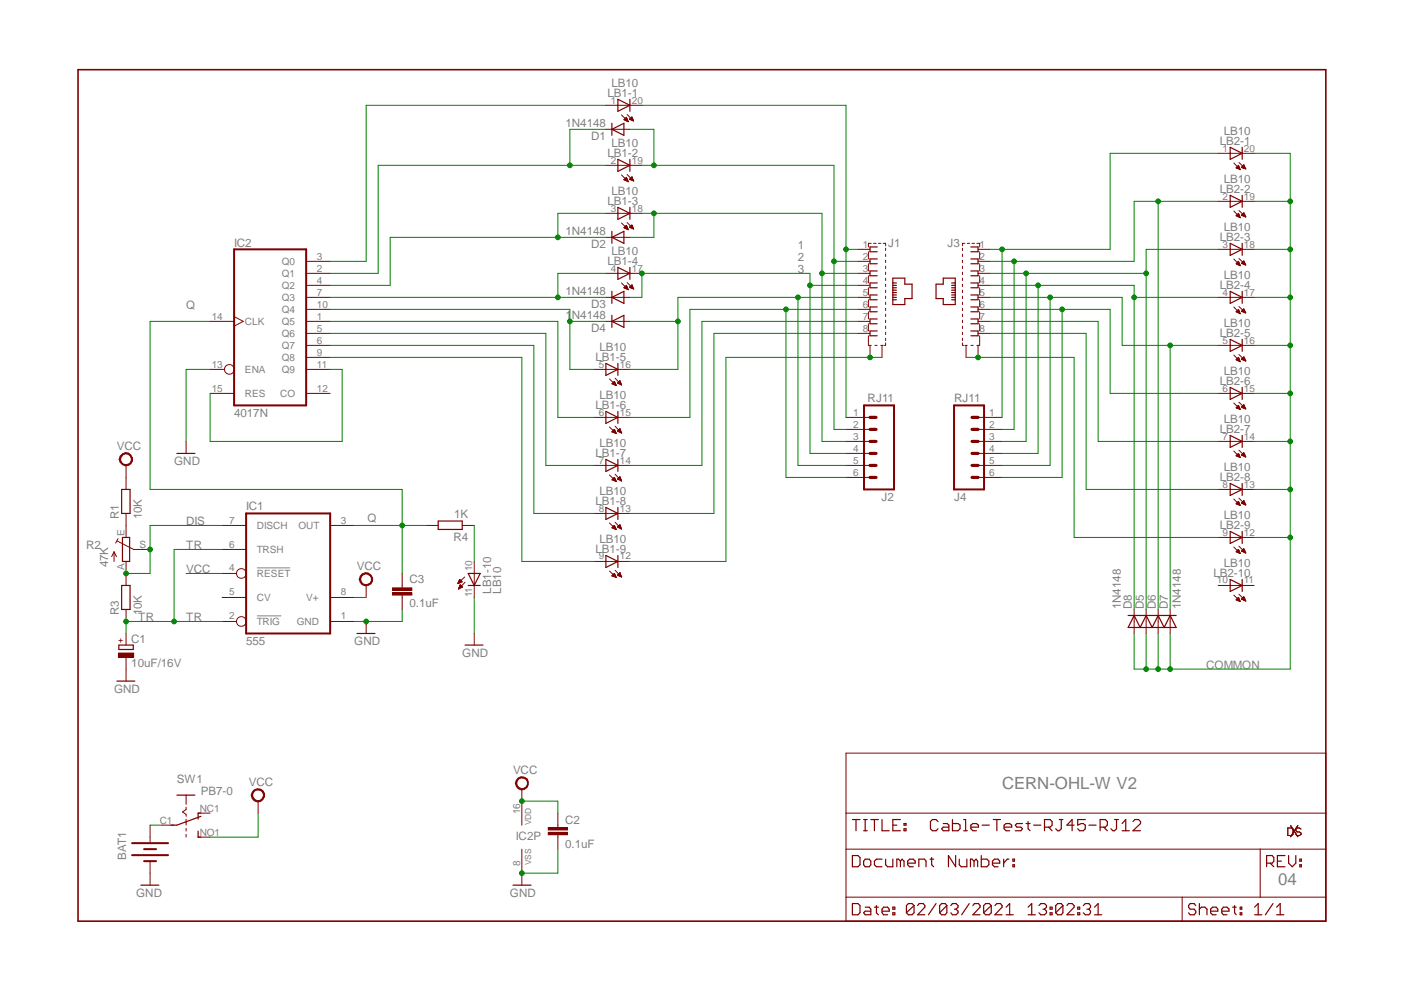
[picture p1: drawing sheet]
<svg xmlns="http://www.w3.org/2000/svg" width="297mm" height="210mm" viewBox="0 0 297 210" stroke-linecap="round" stroke-linejoin="round" font-family="sans-serif">
<path d="M54.4 120.2h6.9M54.4 130.3h5" fill="none" stroke="#808080" stroke-width=".21"/>
<g fill="none" stroke="#800000" stroke-width=".25">
<path d="M130.7 21l2.6 1.3-2.6 1.3zM130.7 33.7l2.6 1.3-2.6 1.3zM133.3 21v2.6M133.3 33.7v2.6M260.3 31.2l2.5 1.2-2.5 1.3zM262.8 31.2v2.5M130.7 43.9l2.6 1.2-2.6 1.3zM130.7 56.6l2.6 1.2-2.6 1.3zM133.3 43.9v2.5M133.3 56.6v2.5M185.6 52.3h-1.5v1h1.5M185.6 54.8h-1.5v1h1.5"/>
<path d="M185.6 57.3h-1.5v1h1.5M185.6 59.9h-1.5v1h1.5M188.9 59.9h.8M188.9 58.9h2.5v1.2h1.6v3.1h-1.6v1.2h-2.5zM201.3 59.9h.8M205.4 52.3h1.5v1h-1.5M205.4 54.8h1.5v1h-1.5M205.4 57.3h1.5v1h-1.5M205.4 59.9h1.5v1h-1.5M260.3 41.3l2.5 1.3-2.5 1.3zM260.3 51.5l2.5 1.3-2.5 1.2zM262.8 41.3v2.6"/>
<path d="M262.8 51.5v2.5M128.2 76.9l2.5 1.3-2.5 1.2zM130.7 76.9v2.5M185.6 62.4h-1.5v1h1.5M185.6 65h-1.5v1h1.5M185.6 67.5h-1.5v1h1.5M185.6 70h-1.5v1h1.5M188.9 60.9h.8M188.9 62.4h.8M188.9 63.4h.8M188.9 60.4h.8M188.9 61.4h.8"/>
<path d="M188.9 61.9h.8M188.9 62.9h.8M198 60.1h1.6v-1.2h2.5v5.5h-2.5v-1.2h-1.6zM201.3 60.9h.8M201.3 62.4h.8M201.3 63.4h.8M201.3 60.4h.8M201.3 61.4h.8M201.3 61.9h.8M201.3 62.9h.8M205.4 62.4h1.5v1h-1.5M205.4 65h1.5v1h-1.5"/>
<path d="M205.4 67.5h1.5v1h-1.5M205.4 70h1.5v1h-1.5M260.3 61.7l2.5 1.2-2.5 1.3zM260.3 71.8l2.5 1.3-2.5 1.3zM262.8 61.7v2.5M262.8 71.8v2.6M37.4 95.9h3.8M128.2 87.1l2.5 1.2-2.5 1.3zM128.2 97.2l2.5 1.3-2.5 1.3zM130.7 87.1v2.5M130.7 97.2v2.6M260.3 82l2.5 1.2-2.5 1.3z"/>
<path d="M260.3 92.1l2.5 1.3-2.5 1.3zM262.8 82v2.5M262.8 92.1v2.6M128.2 107.4l2.5 1.2-2.5 1.3zM128.2 117.5l2.5 1.3-2.5 1.3zM130.7 107.4v2.5M130.7 117.5v2.6M260.3 102.3l2.5 1.3-2.5 1.2zM260.3 112.5l2.5 1.2-2.5 1.3zM262.8 102.3v2.5M262.8 112.5v2.5M98.4 136.5h3.8"/>
<path d="M99.1 121.3h2.5l-1.3 2.6zM99.1 123.9h2.5M243.8 130.2h2.5M245 130.2l1.3 2.6h-2.5zM260.3 122.6l2.5 1.3-2.5 1.3zM262.8 122.6v2.6M180.3 173.4h1.6M181.1 173.4v2.4M182.7 173.4h.8M182.7 175.8h.8M183 173.4v2.4M184.2 173.4h1.6"/>
<path d="M185 173.4v2.4M186.6 173.4v2.4h1.5M188.9 174.6h.8M190.5 173.4h-1.6v2.4h1.6M191.3 175.4h.4v.4h-.4zM191.3 174.3h.4v.3h-.4zM198.5 173.8l-.5-.4h-.7l-.5 .4v1.6l.5 .4h.7l.5-.4M199.6 174.3h.8l.3 .3v1.2h-1.1l-.4-.4 .4-.4h1.1M201.5 173.4v2.4h1.2l.4-.4v-.8l-.4-.3h-1.2M203.9 173.4h.4v2.4M203.9 175.8h.7M205.4 175h1.6v-.4l-.4-.3h-.8l-.4 .3v.8l.4 .4h.8"/>
<path d="M207.8 174.6h1.5M210.1 173.4h1.6M210.9 173.4v2.4M212.4 175h1.6v-.4l-.4-.3h-.7l-.5 .3v.8l.5 .4h.7M216.3 174.3h-1.2l-.3 .3 .3 .4h.9l.3 .4-.3 .4h-1.2M217.1 174.3h.8M217.5 173.8v1.6l.4 .4M218.7 174.6h1.5M221 175h1.2l.4-.4v-.8l-.4-.4h-1.2v2.4M221.8 175l.8 .8M224.1 173.4h.8M224.5 173.4v2l-.4 .4h-.3l-.4-.4"/>
<path d="M227.2 174.6h-1.5l1.1-1.2v2.4M229.6 173.4h-1.6v1.2l.8-.3h.4l.4 .3v.8l-.4 .4h-.8l-.4-.4M230.4 174.6h1.5M232.7 175h1.1l.5-.4v-.8l-.5-.4h-1.1v2.4M233.5 175l.8 .8M235.8 173.4h.8M236.2 173.4v2l-.4 .4h-.3l-.5-.4M237.4 175.8h1.5M237.4 174.3l.8-.9v2.4M239.7 173.8l.4-.4h.8l.4 .4v.5l-1.6 1.5h1.6M108.5 187.3h3.9M180.3 181h1.2l.4 .5v1.5l-.4 .4h-1.2z"/>
<path d="M180.3 191.2h1.2l.4 .4v1.5l-.4 .5h-1.2zM183 192h.9l.3 .4v1.2h-1.2l-.3-.5 .3-.3h1.2M183 181.8h.9l.3 .4v.8l-.3 .4h-.9l-.3-.4v-.8zM185 192h.8M185.4 191.6v1.5l.4 .5M186.6 192.8h1.5v-.4l-.3-.4h-.9l-.3 .4v.7l.3 .5h.9M186.6 181.8h-1.2l-.4 .4v.8l.4 .4h1.2M187.4 181.8v1.2l.4 .4h1.1v-1.6M188.9 192h.4v.4h-.4zM188.9 193.1h.4v.5h-.4zM190.5 182.2l-.4-.4h-.4v1.6M190.5 182.2l.3-.4 .5 .4v1.2"/>
<path d="M190.5 182.2v1.2M192 182.6h1.6v-.4l-.4-.4h-.8l-.4 .4v.8l.4 .4h.8M193.4 191.6v1.5l-.4 .5h-.8l-.4-.5M193.4 191.6l-.4-.4h-.8l-.4 .4v1.5M193.4 191.6l-1.6 1.5M194.1 191.6l.4-.4h.8l.4 .4v.4l-1.6 1.6h1.6M194.4 183.4v-1.6h1.2l.3 .4v1.2M196.8 181.8h.7M197.1 181.5v1.5l.4 .4M198 191.2l-1.6 2.4M200.3 191.6v1.5l-.3 .5h-.8l-.4-.5M200.3 191.6l-.3-.4h-.8l-.4 .4v1.5"/>
<path d="M200.3 191.6l-1.5 1.5M201.2 191.6l.3-.4h.8l.4 .4v.4l-.4 .4M201.9 192.4h.4M202.2 181v2.4l-1.5-2.4v2.4M202.3 192.4l.4 .4v.3l-.4 .5h-.8l-.3-.5M202.9 181.8v1.2l.5 .4h1.2v-1.6M205.1 191.2l-1.6 2.4M205.8 191.6l.4-.4h.8l.3 .4v.4l-1.5 1.6h1.5M206.1 182.2l-.4-.4h-.4v1.6M206.1 182.2v1.2M206.1 182.2l.4-.4 .3 .4v1.2M207.6 181v2.4h1.2l.4-.4v-.8l-.4-.4h-1.2"/>
<path d="M209.7 191.6v1.5l-.4 .5h-.8l-.4-.5M209.7 191.6l-.4-.4h-.8l-.4 .4v1.5M209.7 191.6l-1.6 1.5M210 182.6h1.5v-.4l-.3-.4h-.8l-.4 .4v.8l.4 .4h.8M210.5 191.6l.4-.4h.8l.3 .4v.4l-1.5 1.6h1.5M212.3 181.8v1.6M212.9 193.6h1.5M212.9 192l.7-.8v2.4M213.4 181.8h-.3l-.8 .8M214.3 183h.3v.4h-.3zM214.3 181.8h.3v.4h-.3zM217.5 193.6h1.5"/>
<path d="M217.5 192l.8-.8v2.4M219.8 191.6l.4-.4h.8l.4 .4v.4l-.4 .4M220.6 192.4h.4M221 192.4l.4 .4v.3l-.4 .5h-.8l-.4-.5M222.2 193.1h.4v.5h-.4zM222.2 192h.4v.4h-.4zM224.9 191.6v1.5l-.4 .5h-.7l-.4-.5M224.9 191.6l-.4-.4h-.7l-.4 .4v1.5M224.9 191.6l-1.5 1.5M225.7 191.6l.4-.4h.7l.4 .4v.4l-1.5 1.6h1.5M228 193.1h.4v.5h-.4zM228 192h.4v.4h-.4z"/>
<path d="M229.2 191.6l.4-.4h.8l.3 .4v.4l-.3 .4M230 192.4h.4M230.4 192.4l.3 .4v.3l-.3 .5h-.8l-.4-.5M231.6 193.6h1.5M231.6 192l.7-.8v2.4M253 191.6l-.4-.4h-.8l-.3 .4v.4l.3 .4h.8l.4 .4v.3l-.4 .5h-.8l-.3-.5M253.7 192.4l.5-.4h.7l.5 .4v1.2M253.7 191.2v2.4M256.1 192.8h1.5v-.4l-.3-.4h-.8l-.4 .4v.7l.4 .5h.8M258.5 192.8h1.5v-.4l-.4-.4h-.8l-.3 .4v.7l.3 .5h.8M260.8 192h.7M261.2 191.6v1.5l.3 .5"/>
<path d="M262.4 193.1h.3v.5h-.3zM262.4 192h.3v.4h-.3zM265.4 193.6h1.6M265.4 192l.8-.8v2.4M268 182.6h1.2l.3-.4v-.7l-.3-.5h-1.2v2.4M268.7 182.6l.8 .8M269.3 191.2l-1.6 2.4M270.1 193.6h1.5M270.1 192l.7-.8v2.4M270.3 182.2h.8M271.9 181h-1.6v2.4h1.6M272.6 181v1.6l.8 .8 .8-.8v-1.6"/>
<path d="M275 183h.3v.4h-.3zM275 181.8h.3v.4h-.3z"/>
</g>
<g fill="none" stroke="#800000" stroke-width=".21">
<path d="M128.2 22.3h7.6M128.2 35h7.6M131.5 24.3l1.4 1.5M131.5 37l1.4 1.5M132 25.3l.5-.5 .4 1zM132 38l.9 .5M132 38l.5-.5 .4 1M132 38h.8M132.1 25.3h.7M132.1 37.9h.7M132.2 25.4h.6M132.2 25.2h.5"/>
<path d="M132.2 38.1h.6M132.2 25.1h.5M132.2 37.9h.5M132.3 25.5h.5M132.3 37.8h.3M132.4 25h.2M132.4 38.2h.4M132.4 37.7h.2M132.5 25.6h.3M132.5 24.9h.1M132.5 37.6h.1M132.6 38.3h.2"/>
<path d="M132.7 24.2l1.3 1.4M132.7 25.7h.1M132.7 36.9l1.3 1.4M132.8 38.4h.1M132.8 25.8h.1M133.2 25.2h.7M133.2 25.2l.5-.5 .3 .9zM133.2 37.9h.7M133.2 37.9l.8 .4M133.3 25.2h.6M133.3 25.1h.6M133.3 37.9h.6"/>
<path d="M133.3 37.8h.5M133.4 25.3h.5M133.4 25h.4M133.4 38h.5M133.4 37.7h.4M133.5 24.9h.3M133.5 37.6h.3M133.6 25.4h.3M133.6 24.8h.1M133.6 38.1h.3M133.6 37.5h.1M133.7 37.4l-.5 .5"/>
<path d="M133.7 37.4l.3 .9M133.7 37.4h.1M133.8 25.5h.2M133.9 38.2h.1M133.9 25.6h.1M134 38.3h.1M257.7 32.4h7.6M261 34.5l1.4 1.4M261.5 35.5l.9 .4M261.5 35.5l.5-.5 .4 .9M261.5 35.6h.7M261.5 35.5h.7"/>
<path d="M261.6 35.4h.5M261.7 35.7h.6M261.7 35.3h.4M261.8 35.2h.3M261.9 35.2h.1M262 35.1h.1M262.1 34.4l1.5 1.3M262.1 35.7h.2M262.3 35.8h.1M262.6 35.4h.8M262.6 35.4l1 .3M262.7 35.3h.6"/>
<path d="M262.8 35.5h.6M262.8 35.2h.5M262.9 35.2h.3M263 35.6h.4M263 35.1h.2M263.1 35h.1M263.1 34.9h.1M263.1 35.7h.4M263.1 34.9l-.5 .5M263.1 34.9l.5 .8M64.8 55.3h5M64.8 57.8h5"/>
<path d="M128.2 57.8h7.6M128.2 45.1h7.6M131.5 47.2l1.4 1.4M131.5 59.9l1.4 1.4M132 48.2l.5-.5 .4 .9zM132.1 48.2h.7M132.2 48.3h.6M132.2 48.1h.5M132.2 48h.5M132.2 47.9h.5M132.3 48.4h.5M132.3 47.9h.3"/>
<path d="M132.4 47.8h.2M132.5 48.4h.3M132.7 47.1l1.3 1.3M132.7 48.5h.2M132.7 59.8l1.3 1.3M133.2 48h.7M133.2 48.1l.5-.5 .3 .8zM133.3 48.1h.6M133.3 47.9h.6M133.3 47.9h.5M133.4 48.2h.5M133.4 47.8h.4"/>
<path d="M133.6 48.3h.3M133.6 47.7h.1M133.8 48.4h.2M133.9 48.4h.1M181.5 52.8h2.6M181.5 55.3h2.6M181.5 57.8h2.6M183.7 53.3v1.5M183.7 55.8v1.5M183.7 58.3v1.6M184.3 51.5h-.6v.8M184.8 51.5h.5"/>
<path d="M185.8 51.5h.6M186.9 51.5h.5v.5M187.4 52.5v.5M187.4 53.8v.5M187.4 55v.6M187.4 56.3v.5M187.4 57.6v.5M187.4 58.9v.5M203.6 52.5v.5M203.6 53.8v.5M203.6 55v.6M203.6 56.3v.5"/>
<path d="M203.6 57.6v.5M203.6 58.9v.5M204.1 51.5h-.5v.5M204.6 51.5h.5M205.7 51.5h.5M206.7 51.5h.6v.8M206.9 52.8h2.6M206.9 55.3h2.6M206.9 57.8h2.6M207.3 53.3v1.5M207.3 55.8v1.5M207.3 58.3v1.6"/>
<path d="M257.7 52.8h7.6M257.7 42.6h7.6M261 44.6l1.4 1.5M261 54.8l1.4 1.4M261.5 45.6l.9 .5M261.5 45.6l.5-.5 .4 1M261.5 45.6h.7M261.5 55.8l.9 .4M261.5 55.8h.7M261.6 45.5h.5M261.6 55.9h.6M261.6 55.7h.6"/>
<path d="M261.7 45.7h.6M261.7 55.6h.4M261.8 45.4h.3M261.8 56h.5M261.8 55.6h.3M261.8 55.5h.2M261.9 45.8h.4M261.9 45.3h.1M261.9 55.4h.1M262 55.3h.1M262 45.2h.1M262 56.1h.4"/>
<path d="M262 45.9h.3M262 55.3l-.5 .5M262 55.3l.4 .9M262.1 44.5l1.5 1.4M262.1 54.7l1.5 1.4M262.2 46h.2M262.3 56.1h.1M262.6 45.5h.8M262.6 55.7l.5-.5 .5 .9zM262.7 45.6h.7M262.7 55.7h.7M262.7 55.6h.6"/>
<path d="M262.8 45.4h.5M262.8 55.6h.5M262.8 55.5h.5M262.9 45.3h.3M262.9 55.8h.5M262.9 55.4h.3M263 55.3h.2M263 45.6h.4M263 45.2h.2M263.1 45.1h.1M263.1 55.9h.4M263.1 45.7h.4"/>
<path d="M263.1 45.1l-.5 .5 1 .3M263.1 45.1l.5 .8M263.2 56h.3M263.3 45.8h.2M263.4 56.1h.1M263.5 45.9h.1M44.4 68h5.1M44.4 78.2h3.1M49.5 67l2 1-2 1M64.8 73.1h5M64.8 60.4h5M64.8 62.9h5"/>
<path d="M64.8 65.5h5M64.8 68h5M64.8 70.5h5M64.8 75.6h5M64.8 78.2h5M125.6 78.2h7.7M132 60.9l.9 .4M132 60.9l.5-.5 .4 .9M132 60.9h.8M132.1 60.8h.7M132.2 61h.6M132.2 60.7h.5"/>
<path d="M132.2 60.6h.5M132.4 61.1h.4M132.4 60.6h.2M132.5 60.5h.1M132.6 61.1h.2M132.8 61.2h.1M133.2 60.7h.7M133.3 60.8h.6M133.3 60.6h.6M133.4 60.9h.5M133.4 60.6h.4M133.5 60.5h.3"/>
<path d="M133.6 60.4h.1M133.6 61h.3M133.7 60.3l-.5 .5 .8 .3M133.7 60.3l.3 .8M133.7 60.3h.1M133.9 61.1h.1M134 61.1h.1M181.5 60.4h2.6M181.5 62.9h2.6M181.5 65.5h2.6M181.5 68h2.6M181.5 70.5h2.6"/>
<path d="M183.7 71v2.1h.6M183.7 60.9v1.5M183.7 63.4v1.6M183.7 66v1.5M183.7 68.5v1.5M184.1 73.1v2.5M185.1 73.1h.5M186.4 73.1h.5M186.6 73.1v2.5M187.4 72.6v.5h-.3M187.4 60.1v.5M187.4 61.4v.5"/>
<path d="M187.4 62.7v.5M187.4 63.9v.5M187.4 65.2v.5M187.4 66.5v.5M187.4 67.7v.6M187.4 69v.5M187.4 70.3v.5M187.4 71.6v.5M203.6 72.6v.5h.3M203.6 60.1v.5M203.6 61.4v.5M203.6 62.7v.5"/>
<path d="M203.6 63.9v.5M203.6 65.2v.5M203.6 66.5v.5M203.6 67.7v.6M203.6 69v.5M203.6 70.3v.5M203.6 71.6v.5M204.1 73.1h.5M204.4 73.1v2.5M205.4 73.1h.5M206.9 60.4h2.6M206.9 62.9h2.6"/>
<path d="M206.9 65.5h2.6M206.9 68h2.6M206.9 70.5h2.6M206.9 73.1v2.5M207.3 71v2.1h-.6M207.3 60.9v1.5M207.3 63.4v1.6M207.3 66v1.5M207.3 68.5v1.5M257.7 73.1h7.6M257.7 62.9h7.6M261 65l1.4 1.4"/>
<path d="M261 75.1l1.4 1.5M261.5 66l.9 .4M261.5 66l.5-.5 .4 .9M261.5 66h.7M261.5 65.9h.7M261.5 76.1l.9 .5M261.5 76.1l.5-.5 .4 1M261.5 76.1h.7M261.5 76h.7M261.6 76h.5M261.7 66.1h.6M261.7 65.8h.4"/>
<path d="M261.7 76.2h.6M261.7 75.9h.4M261.8 65.7h.3M261.8 75.8h.3M261.9 66.1h.4M261.9 65.6h.1M261.9 76.3h.4M262 65.5h.1M262 75.7h.1M262 76.4h.3M262.1 64.9l1.5 1.3M262.1 66.2h.2"/>
<path d="M262.1 75l1.5 1.4M262.2 76.5h.2M262.3 66.3h.1M262.6 65.9h.8M262.6 65.9l1 .3M262.6 76h.8M262.7 65.8h.6M262.7 76h.7M262.7 75.9h.6M262.8 65.7h.5M262.8 75.8h.5M262.9 65.6h.3"/>
<path d="M263 66h.4M263 65.5h.2M263 76.1h.4M263 75.7h.2M263.1 65.5h.1M263.1 75.6h.1M263.1 65.4h.1M263.1 66.1h.4M263.1 65.4l-.5 .5M263.1 65.4l.5 .8M263.1 76.2h.4M263.1 75.5l-.5 .5 1 .4"/>
<path d="M263.1 75.5l.5 .9M263.1 75.5h.1M263.3 66.1h.2M263.3 76.3h.2M263.5 76.4h.1M39.4 93.4v2.5M44.4 83.2h5.1M64.8 83.2h5M125.6 88.3h7.7M125.6 98.5h7.7M128.9 80.2l1.5 1.3M128.9 90.4l1.5 1.3"/>
<path d="M129.5 81.2l.5-.5 .4 .8zM129.5 91.4l.9 .3M129.5 91.4h.7M129.5 81.2h.7M129.5 81.1h.7M129.5 91.3h.7M129.6 81h.5M129.6 91.5h.6M129.6 91.2h.5M129.7 81.3h.5M129.7 91.1h.4M129.8 81h.2"/>
<path d="M129.8 91h.2M129.9 81.4h.4M129.9 80.9h.1M129.9 80.8h.1M129.9 91.5h.4M129.9 90.9h.1M130 90.9l-.5 .5M130 90.9l.4 .8M130 90.9h.1M130 81.5h.3M130 91.6h.3M130.1 80l1.4 1.5"/>
<path d="M130.1 90.2l1.4 1.4M130.2 81.5h.2M130.6 81h.7M130.6 81l.9 .5M130.6 81l.5-.5 .4 1M130.6 91.2h.7M130.6 91.2l.9 .4M130.6 91.2l.5-.5 .4 .9M130.7 91.3h.7M130.7 91.1h.6M130.8 81.1h.6M130.8 81h.5"/>
<path d="M130.8 91h.5M130.9 80.9h.3M130.9 80.8h.3M130.9 91.4h.5M130.9 90.9h.3M131 81.2h.4M131 80.7h.1M131 90.9h.2M131.1 80.6h.1M131.1 91.5h.3M131.1 81.3h.4M131.1 90.8h.1"/>
<path d="M131.3 81.4h.2M131.3 91.5h.2M131.5 91.6h.1M257.7 83.2h7.6M257.7 93.4h7.6M261 85.3l1.4 1.3M261 95.4l1.4 1.4M261.5 86.3l.9 .3M261.5 86.3h.7M261.5 96.4l.9 .4M261.5 96.4l.5-.5 .4 .9M261.5 96.4h.7"/>
<path d="M261.6 86.4h.7M261.6 86.2h.6M261.6 96.3h.5M261.7 86.1h.4M261.7 96.5h.6M261.7 96.2h.4M261.8 86h.3M261.8 86h.2M261.9 85.9h.1M261.9 96.6h.4M261.9 96.1h.1M262 86.5h.3"/>
<path d="M262 85.8h.1M262 96h.1M262 85.8l-.5 .5M262 85.8l.4 .8M262.1 85.1l1.5 1.4M262.1 86.5h.3M262.1 95.3l1.5 1.4M262.1 96.7h.2M262.3 86.6h.1M262.3 96.8h.1M262.6 96.3h.8M262.6 96.3l1 .4"/>
<path d="M262.6 96.3l.5-.5 .5 .9M262.7 86.2h.7M262.7 86.1h.6M262.7 96.2h.6M262.8 86h.5M262.8 96.4h.6M262.9 86.3h.5M262.9 85.9h.3M262.9 96.1h.3M263 85.8h.2M263 96.4h.4M263 96h.2"/>
<path d="M263.1 86.4h.4M263.1 85.7h.1M263.1 95.9h.1M263.1 85.6l.5 .9-1-.4zM263.1 96.5h.4M263.3 96.6h.2M263.4 86.5h.1M100.3 118.8v7.6M125.6 108.6h7.7M125.6 118.8h7.7M128.9 100.5l1.5 1.4M128.9 110.7l1.5 1.3"/>
<path d="M129.5 111.7l.5-.5 .4 .8zM129.5 101.4h.7M129.5 111.7h.7M129.5 111.6h.7M129.6 101.5h.6M129.6 101.4h.5M129.6 111.5h.5M129.7 101.3h.4M129.7 111.8h.5M129.7 111.4h.4M129.8 101.6h.5M129.8 101.2h.2"/>
<path d="M129.8 111.4h.2M129.9 101.1h.1M129.9 111.9h.4M129.9 111.3h.1M130 101l-.5 .5 .9 .4M130 101l.4 .9M130 101.7h.3M130 101h.1M130 111.9h.3M130.1 100.3l1.4 1.5M130.1 101.8h.2M130.1 110.5l1.4 1.4"/>
<path d="M130.2 112h.2M130.3 101.9h.1M130.6 101.4h.7M130.6 101.4l.9 .4M130.6 101.4l.5-.5 .4 .9M130.6 111.5h.7M130.6 111.5l.9 .4M130.6 111.5l.5-.5 .4 .9M130.7 101.4h.7M130.7 101.3h.6M130.7 111.4h.6M130.8 101.2h.4"/>
<path d="M130.8 111.6h.6M130.8 111.4h.5M130.9 101.1h.3M130.9 111.3h.3M131 101h.2M131 111.7h.4M131 111.2h.1M131.1 101.5h.3M131.1 100.9h.1M131.1 111.1h.1M131.1 111.8h.4M131.2 101.6h.3"/>
<path d="M131.3 111.9h.2M131.4 101.7h.1M257.7 103.6h7.6M257.7 113.7h7.6M261 105.6l1.4 1.3M261 115.8l1.4 1.3M261.5 106.6l.9 .3M261.5 106.6h.7M261.5 106.5h.7M261.5 116.7h.7M261.6 106.4h.5M261.6 116.8h.6"/>
<path d="M261.6 116.6h.6M261.7 106.7h.6M261.7 106.4h.4M261.8 106.3h.3M261.8 116.9h.5M261.8 116.5h.3M261.8 116.4h.2M261.9 106.8h.4M261.9 106.2h.1M261.9 116.3h.1M262 106.1h.1M262 116.9h.3"/>
<path d="M262 116.3h.1M262 106.1l-.5 .5M262 106.1l.4 .8M262 116.3l-.5 .5 .9 .3M262 116.3l.4 .8M262.1 105.4l1.5 1.5M262.1 115.6l1.5 1.4M262.1 117h.3M262.2 106.9h.2M262.3 117.1h.1M262.6 106.4h.8M262.6 106.4l1 .5"/>
<path d="M262.6 106.4l.5-.5 .5 1M262.7 106.5h.7M262.7 106.4h.6M262.7 116.6h.7M262.8 106.3h.5M262.8 116.5h.5M262.8 116.4h.5M262.9 106.2h.3M262.9 116.7h.5M262.9 116.3h.3M263 106.6h.4M263 106.1h.2"/>
<path d="M263 116.3h.2M263.1 106h.1M263.1 116.8h.4M263.1 116.2h.1M263.1 106.7h.4M263.1 116.1l.5 .9-1-.4zM263.2 116.9h.3M263.3 106.8h.3M263.4 116.9h.1M96.9 123.5h.1M96.9 123.4h.3M96.9 123.3h.5"/>
<path d="M96.9 123.2h.6M97 123.1h.7M97 123h.7M97 124.6h.1M97 124.5h.3M97.1 123h.5M97.1 122.9h.4M97.1 122.8h.4M97.1 124.4h.4M97.1 124.3h.5M97.1 124.2h.7M97.2 122.7h.2"/>
<path d="M97.2 124.1h.6M97.2 124.1h.5M97.3 122.6l.5 .5-.9 .4zM97.3 124h.3M97.3 123.9h.2M97.4 123.7l.5 .5-.9 .4zM97.4 123.8h.1M98.3 122.1l-1.4 1.4M98.4 123.2l-1.4 1.4M100.3 134v2.5M128.9 120.8l1.5 1.4M129.5 121.8l.9 .4"/>
<path d="M129.5 121.8h.7M129.6 121.9h.7M129.6 121.7h.5M129.7 121.6h.4M129.8 121.5h.2M129.9 121.4h.1M130 121.3l-.5 .5M130 121.3l.4 .9M130 121.3h.1M130 122h.3M130.1 120.7l1.4 1.4M130.2 122.1h.1"/>
<path d="M130.6 121.7h.7M130.6 121.7l.9 .4M130.7 121.8h.7M130.7 121.6h.6M130.8 121.5h.5M130.9 121.8h.5M130.9 121.4h.3M131 121.3h.2M131.1 121.9h.4M131.1 121.3h.1M131.1 121.2l-.5 .5M131.1 121.2l.4 .9"/>
<path d="M131.1 121.2h.1M131.5 122h.1M245 129v5M257.7 123.9h7.6M261 125.9l1.4 1.4M261.5 126.9l.9 .4M261.5 126.9h.7M261.5 126.8h.7M261.6 126.8h.5M261.7 127h.6M261.7 126.7h.4M261.8 126.6h.3"/>
<path d="M261.9 127.1h.4M261.9 126.5h.1M262 126.4h.1M262 126.4l-.5 .5M262 126.4l.4 .9M262.1 125.7l1.5 1.5M262.1 127.2h.3M262.6 126.8h.8M262.6 126.8l1 .4M262.6 126.8l.5-.5 .5 .9M262.7 126.7h.6M262.8 126.8h.6"/>
<path d="M262.8 126.6h.5M262.9 126.5h.3M263 126.9h.4M263 126.4h.2M263.1 126.3h.1M263.1 127h.4M263.3 127.1h.2M179 159.4h101.5v35.5h-101.5zM110.4 169.5v5.1M110.4 179.7v7.6M179 179.7h101.5M179 172.1h101.5"/>
<path d="M266.6 179.7v10.1M179 189.8h101.5M250.1 189.8v5.1"/>
<circle cx="48.5" cy="78.2" r="1.02"/>
</g>
<path d="M16.5 14.7h264v180.2h-264z" fill="none" stroke="#800000" stroke-width=".34"/>
<path d="M49.5 52.8h15.3v33h-15.3z" fill="none" stroke="#800000" stroke-width=".42"/>
<path d="M109.6 164.6a1.37 1.37 0 0 1 2.1 .6 1.37 1.37 0 0 1-1 1.9 1.37 1.37 0 0 1-1.6-1.4h.2a1.16 1.16 0 0 1 1.5-1.1 1.16 1.16 0 0 1 .6 1.8 1.16 1.16 0 0 1-1.9-.1l-.2-.6h-.2l.1-.6z" fill-rule="evenodd" fill="#800000"/>
<path d="M109.6 164.6a1.37 1.37 0 0 1 2.1 .6 1.37 1.37 0 0 1-1 1.9 1.37 1.37 0 0 1-1.6-1.4h.2a1.16 1.16 0 0 1 1.5-1.1 1.16 1.16 0 0 1 .6 1.8 1.16 1.16 0 0 1-1.9-.1l-.2-.6h-.2l.1-.6zM110.4 167v2.5" fill="none" stroke="#800000" stroke-width=".21"/>
<path d="M25.4 96.5a1.42 1.42 0 0 1 2.3-.2 1.42 1.42 0 0 1-.5 2.2 1.42 1.42 0 0 1-2-1.3h.3a1.15 1.15 0 0 1 1.4-1.2 1.15 1.15 0 0 1 .6 1.8 1.15 1.15 0 0 1-1.8-.1l-.2-.5h-.3z" fill-rule="evenodd" fill="#800000"/>
<path d="M25.4 96.5a1.42 1.42 0 0 1 2.3-.2 1.42 1.42 0 0 1-.5 2.2 1.42 1.42 0 0 1-2-1.3h.3a1.15 1.15 0 0 1 1.4-1.2 1.15 1.15 0 0 1 .6 1.8 1.15 1.15 0 0 1-1.8-.1l-.2-.5h-.3zM26.7 98.5v2.5" fill="none" stroke="#800000" stroke-width=".21"/>
<path d="M25.1 136.5h3.1v.9h-3.1z" fill="none" stroke="#800000" stroke-width=".25"/>
<path d="M25.1 138.2h3.2v.8h-3.2z" fill-rule="evenodd" fill="#800000"/>
<g fill="none" stroke="#800000" stroke-width=".21">
<path d="M24.1 116.8v2M24.1 116.8l-.5 1M24.1 116.8l.5 1M24.8 114.5l3.5 1.8h3.4M25 114l-.5 .9M26.7 101v2.6M26.7 108.6v5.1M26.7 118.8v5.1M47 116.3h5.1M47 111.2h5.1M69.8 111.2h5.1M25.1 138.2h3.2v.8h-3.2z"/>
<path d="M26.7 129v2.5M26.7 134v2.5M26.7 139v5.1M47 126.4h5.1M47 131.5h3M47 121.3h3M69.8 126.4h5.1M69.8 131.5h5.1M77.5 131.5v2.5"/>
<circle cx="51" cy="131.5" r="1.02"/>
<circle cx="51" cy="121.3" r="1.02"/>
</g>
<path d="M25.7 103.6h1.8v5h-1.8zM25.9 113.7h1.5v5.1h-1.5zM25.7 123.9h1.8v5.1h-1.8zM75.5 134h3.8M24.7 144.1h3.8" fill="none" stroke="#800000" stroke-width=".25"/>
<path d="M52.1 108.6h17.7v25.4h-17.7z" fill="none" stroke="#800000" stroke-width=".42"/>
<path d="M76.6 121.4a1.42 1.42 0 0 1 2.1 .6 1.42 1.42 0 0 1-.9 2 1.42 1.42 0 0 1-1.8-1.4h.3a1.15 1.15 0 0 1 1.3-1.1 1.15 1.15 0 0 1 .9 1.5 1.15 1.15 0 0 1-1.7 .5l-.5-.9h-.3l.2-.7z" fill-rule="evenodd" fill="#800000"/>
<g fill="none" stroke="#800000" stroke-width=".21">
<path d="M76.6 121.4a1.42 1.42 0 0 1 2.1 .6 1.42 1.42 0 0 1-.9 2 1.42 1.42 0 0 1-1.8-1.4h.3a1.15 1.15 0 0 1 1.3-1.1 1.15 1.15 0 0 1 .9 1.5 1.15 1.15 0 0 1-1.7 .5l-.5-.9h-.3l.2-.7zM77.5 123.9v2.5M242.5 129v5M31.7 174.6v3.6M34.3 174.6h2.5M39.4 168.2v2M39.4 170.8v.5l-.8 .5 .8 .5v.4M39.4 173.3v1.3M39.4 175.3v.6M39.4 176.5v.6M41.9 177.1h2.5M41.9 172.1h2.5"/>
<path d="M31.7 182.2v5.1"/>
</g>
<path d="M241.2 130.2h2.6M242.5 130.2l1.3 2.6h-2.6zM37.4 168.2h3.8M41.9 175.9v1.2h.6M42.5 172.7l-5.1 1.9h-1.2M42.5 172.1h-.6v1.2M29.8 187.3h3.8" fill="none" stroke="#800000" stroke-width=".25"/>
<path d="M27.9 178.4h7.7M30.5 179.7h2.5M27.9 180.9h7.7M30.5 182.2h2.5" fill="none" stroke="#800000" stroke-width=".42"/>
<path d="M53.8 167.1a1.41 1.41 0 0 1 2.1 .6 1.41 1.41 0 0 1-1.1 2 1.41 1.41 0 0 1-1.6-1.5h.2a1.15 1.15 0 0 1 1.4-1.1 1.15 1.15 0 0 1 .8 1.6 1.15 1.15 0 0 1-1.7 .5l-.5-1h-.2l.1-.5z" fill-rule="evenodd" fill="#800000"/>
<path d="M90.2 111.2h2.5M97.8 111.2h2.5M53.8 167.1a1.41 1.41 0 0 1 2.1 .6 1.41 1.41 0 0 1-1.1 2 1.41 1.41 0 0 1-1.6-1.5h.2a1.15 1.15 0 0 1 1.4-1.1 1.15 1.15 0 0 1 .8 1.6 1.15 1.15 0 0 1-1.7 .5l-.5-1h-.2l.1-.5zM54.6 169.5v2.6M118 174.6v.5M118 176.6v.5" fill="none" stroke="#800000" stroke-width=".21"/>
<path d="M92.7 110.3h5.1v1.7h-5.1z" fill="none" stroke="#800000" stroke-width=".25"/>
<path d="M116 175.1h4.1v.5h-4.1z" fill-rule="evenodd" fill="#800000"/>
<path d="M116 175.1h4.1v.5h-4.1z" fill="none" stroke="#800000" stroke-width=".21"/>
<path d="M116 176.1h4.1v.5h-4.1z" fill-rule="evenodd" fill="#800000"/>
<g fill="none" stroke="#800000" stroke-width=".21">
<path d="M128.2 27.4h5.1M128.2 50.2h5.1M128.2 62.9h5.1M179 88.3h5.1M179 90.9h5.1M179 93.4h5.1M179 95.9h5.1M179 98.5h5.1M206.9 88.3h5.1M206.9 90.9h5.1M206.9 93.4h5.1M206.9 95.9h5.1"/>
<path d="M206.9 98.5h5.1M179 101h5.1M206.9 101h5.1M85.1 123.9v.5M85.1 125.9v.5M239.9 129v5M116 176.1h4.1v.5h-4.1zM118 172.1v2.5M118 177.1v2.6M272.5 175.2h.8l.3 .2v1.1l-.3 .3h-.8zM275.3 175.4l-.4-.2h-.5l-.2 .2 .2 .6h.5l.4 .3v.2l-.4 .3h-.5l-.2-.3"/>
</g>
<path d="M129.5 27.4l2.5-1.3v2.5zM129.5 26.1v2.5M129.5 49v2.5M129.5 50.2l2.5-1.2v2.5zM129.5 61.7v2.5M129.5 62.9l2.5-1.2v2.5zM238.7 130.2h2.5M239.9 130.2l1.3 2.6h-2.5zM273 174.7l1.6 2.4M274.6 174.7l-1.6 2.4" fill="none" stroke="#800000" stroke-width=".25"/>
<path d="M182.8 85.8h6.3v17.8h-6.3zM201.8 85.8h6.4v17.8h-6.4z" fill="none" stroke="#800000" stroke-width=".42"/>
<path d="M184.1 93.4h1.2M184.1 90.9h1.2M184.1 88.3h1.2M184.1 98.5h1.2M184.1 95.9h1.2M205.7 93.4h1.2M205.7 90.9h1.2M205.7 88.3h1.2M205.7 98.5h1.2M205.7 95.9h1.2M184.1 101h1.2M205.7 101h1.2" fill="none" stroke="#800000" stroke-width=".68"/>
<path d="M83.1 124.4h4v.5h-4z" fill-rule="evenodd" fill="#800000"/>
<path d="M83.1 124.4h4v.5h-4z" fill="none" stroke="#800000" stroke-width=".21"/>
<path d="M83.1 125.4h4v.5h-4z" fill-rule="evenodd" fill="#800000"/>
<path d="M128.2 68h5.1M83.1 125.4h4v.5h-4zM85.1 121.3v2.6M85.1 126.4v2.6M247.6 129v5" fill="none" stroke="#800000" stroke-width=".21"/>
<path d="M129.5 68l2.5-1.3v2.6zM129.5 66.7v2.6M246.3 130.2h2.5M247.6 130.2l1.2 2.6h-2.5z" fill="none" stroke="#800000" stroke-width=".25"/>
<path d="M69.8 78.2h2.6v15.2h-28v-10.2M69.8 75.6h40.6v43.2h15.2M186.6 75.6h-33v43.2h-20.3" fill="none" stroke="#008000" stroke-width=".21"/>
<circle cx="184.1" cy="75.6" r=".5" fill="#008000"/>
<g fill="none" stroke="#008000" stroke-width=".21">
<path d="M265.3 32.4h7.7v81.3h-7.7M265.3 42.6h7.7M265.3 52.8h7.7M265.3 62.9h7.7M265.3 73.1h7.7M265.3 83.2h7.7M265.3 93.4h7.7M265.3 103.6h7.7"/>
<circle cx="184.1" cy="75.6" r=".5"/>
</g>
<circle cx="273" cy="52.8" r=".5" fill="#008000"/>
<circle cx="273" cy="52.8" r=".5" fill="none" stroke="#008000" stroke-width=".21"/>
<circle cx="273" cy="62.9" r=".5" fill="#008000"/>
<circle cx="273" cy="62.9" r=".5" fill="none" stroke="#008000" stroke-width=".21"/>
<circle cx="273" cy="73.1" r=".5" fill="#008000"/>
<circle cx="273" cy="73.1" r=".5" fill="none" stroke="#008000" stroke-width=".21"/>
<circle cx="273" cy="83.2" r=".5" fill="#008000"/>
<circle cx="273" cy="83.2" r=".5" fill="none" stroke="#008000" stroke-width=".21"/>
<circle cx="273" cy="103.6" r=".5" fill="#008000"/>
<circle cx="273" cy="103.6" r=".5" fill="none" stroke="#008000" stroke-width=".21"/>
<circle cx="273" cy="113.7" r=".5" fill="#008000"/>
<circle cx="273" cy="113.7" r=".5" fill="none" stroke="#008000" stroke-width=".21"/>
<circle cx="273" cy="93.4" r=".5" fill="#008000"/>
<circle cx="273" cy="93.4" r=".5" fill="none" stroke="#008000" stroke-width=".21"/>
<circle cx="273" cy="42.6" r=".5" fill="#008000"/>
<g fill="none" stroke="#008000" stroke-width=".21">
<path d="M273 113.7v27.9h-33.1M245 134v7.6"/>
<circle cx="273" cy="42.6" r=".5"/>
</g>
<circle cx="245" cy="141.6" r=".5" fill="#008000"/>
<g fill="none" stroke="#008000" stroke-width=".21">
<path d="M242.5 134v7.6"/>
<circle cx="245" cy="141.6" r=".5"/>
</g>
<circle cx="242.5" cy="141.6" r=".5" fill="#008000"/>
<g fill="none" stroke="#008000" stroke-width=".21">
<path d="M239.9 134v7.6M247.6 134v7.6"/>
<circle cx="242.5" cy="141.6" r=".5"/>
</g>
<circle cx="247.6" cy="141.6" r=".5" fill="#008000"/>
<g fill="none" stroke="#008000" stroke-width=".21">
<path d="M44.4 78.2h-5v15.2M118 179.7v5.1h-7.6"/>
<circle cx="247.6" cy="141.6" r=".5"/>
</g>
<circle cx="110.4" cy="184.8" r=".5" fill="#008000"/>
<g fill="none" stroke="#008000" stroke-width=".21">
<path d="M85.1 129v2.5h-10.2"/>
<circle cx="110.4" cy="184.8" r=".5"/>
</g>
<circle cx="77.5" cy="131.5" r=".5" fill="#008000"/>
<g fill="none" stroke="#008000" stroke-width=".21">
<path d="M100.3 126.4v7.6M110.4 169.5h7.6v2.6"/>
<circle cx="77.5" cy="131.5" r=".5"/>
</g>
<circle cx="110.4" cy="169.5" r=".5" fill="#008000"/>
<g fill="none" stroke="#008000" stroke-width=".21">
<path d="M47 116.3h-10.2v15.2M26.7 131.5v2.5M39.4 121.3h7.6M39.4 131.5h7.6M74.9 126.4h2.6M54.6 172.1v5h-10.2"/>
<circle cx="110.4" cy="169.5" r=".5"/>
</g>
<circle cx="26.7" cy="131.5" r=".5" fill="#008000"/>
<g fill="none" stroke="#008000" stroke-width=".21">
<path d="M26.7 131.5h12.7"/>
<circle cx="26.7" cy="131.5" r=".5"/>
</g>
<circle cx="36.8" cy="131.5" r=".5" fill="#008000"/>
<g fill="none" stroke="#008000" stroke-width=".21">
<path d="M31.7 116.3v5h-5"/>
<circle cx="36.8" cy="131.5" r=".5"/>
</g>
<circle cx="26.7" cy="121.3" r=".5" fill="#008000"/>
<g fill="none" stroke="#008000" stroke-width=".21">
<path d="M47 111.2h-15.3v5.1"/>
<circle cx="26.7" cy="121.3" r=".5"/>
</g>
<circle cx="31.8" cy="116.3" r=".5" fill="#008000"/>
<g fill="none" stroke="#008000" stroke-width=".21">
<path d="M44.4 68h-12.7v35.6h53.4v7.6M74.9 111.2h15.3"/>
<circle cx="31.8" cy="116.3" r=".5"/>
</g>
<circle cx="85.1" cy="111.2" r=".5" fill="#008000"/>
<g fill="none" stroke="#008000" stroke-width=".21">
<path d="M128.2 35h-48.2v22.8h-10.2M128.2 27.4h-7.6v7.6M85.1 111.2v10.1M100.3 111.2v7.6M31.7 174.6h2.6"/>
<circle cx="85.1" cy="111.2" r=".5"/>
</g>
<circle cx="120.6" cy="35" r=".5" fill="#008000"/>
<g fill="none" stroke="#008000" stroke-width=".21">
<path d="M128.2 57.8h-10.2v5.1M69.8 62.9h58.4"/>
<circle cx="120.6" cy="35" r=".5"/>
</g>
<circle cx="118" cy="62.9" r=".5" fill="#008000"/>
<g fill="none" stroke="#008000" stroke-width=".21">
<path d="M135.8 45.1h38.1v48.3h5.1M138.3 45.1v5.1h-5M173.9 57.8h7.6"/>
<circle cx="118" cy="62.9" r=".5"/>
</g>
<circle cx="138.4" cy="45.1" r=".5" fill="#008000"/>
<circle cx="138.4" cy="45.1" r=".5" fill="none" stroke="#008000" stroke-width=".21"/>
<circle cx="173.9" cy="57.8" r=".5" fill="#008000"/>
<g fill="none" stroke="#008000" stroke-width=".21">
<path d="M181.5 60.4h-10.1v35.5h7.6"/>
<circle cx="173.9" cy="57.8" r=".5"/>
</g>
<circle cx="135.8" cy="57.8" r=".5" fill="#008000"/>
<g fill="none" stroke="#008000" stroke-width=".21">
<path d="M171.4 60.4v-2.6h-35.6v5.1h-2.5"/>
<circle cx="135.8" cy="57.8" r=".5"/>
</g>
<circle cx="171.4" cy="60.4" r=".5" fill="#008000"/>
<g fill="none" stroke="#008000" stroke-width=".21">
<path d="M135.8 35h40.6v55.9h2.6M176.4 55.3h5.1"/>
<circle cx="171.4" cy="60.4" r=".5"/>
</g>
<circle cx="176.5" cy="55.3" r=".5" fill="#008000"/>
<g fill="none" stroke="#008000" stroke-width=".21">
<path d="M133.3 27.4h5v7.6"/>
<circle cx="176.5" cy="55.3" r=".5"/>
</g>
<circle cx="138.4" cy="35" r=".5" fill="#008000"/>
<g fill="none" stroke="#008000" stroke-width=".21">
<path d="M179 22.3v66M179 52.8h2.5"/>
<circle cx="138.4" cy="35" r=".5"/>
</g>
<circle cx="179" cy="52.8" r=".5" fill="#008000"/>
<g fill="none" stroke="#008000" stroke-width=".21">
<path d="M135.8 22.3h43.2M128.2 50.2h-45.7v10.2h-12.7M128.2 45.1h-10.2v5.1"/>
<circle cx="179" cy="52.8" r=".5"/>
</g>
<circle cx="118" cy="50.2" r=".5" fill="#008000"/>
<g fill="none" stroke="#008000" stroke-width=".21">
<path d="M209.5 55.3h30.4M214.5 55.3v35.6h-2.5"/>
<circle cx="118" cy="50.2" r=".5"/>
</g>
<circle cx="214.6" cy="55.3" r=".5" fill="#008000"/>
<g fill="none" stroke="#008000" stroke-width=".21">
<path d="M245 42.6v86.4M257.7 42.6h-17.8v12.7"/>
<circle cx="214.6" cy="55.3" r=".5"/>
</g>
<circle cx="245" cy="42.6" r=".5" fill="#008000"/>
<g fill="none" stroke="#008000" stroke-width=".21">
<path d="M209.5 57.8h33M217.1 57.8v35.6h-5.1"/>
<circle cx="245" cy="42.6" r=".5"/>
</g>
<circle cx="217.1" cy="57.8" r=".5" fill="#008000"/>
<g fill="none" stroke="#008000" stroke-width=".21">
<path d="M257.7 52.8h-15.2v76.2"/>
<circle cx="217.1" cy="57.8" r=".5"/>
</g>
<circle cx="242.5" cy="57.8" r=".5" fill="#008000"/>
<g fill="none" stroke="#008000" stroke-width=".21">
<path d="M168.8 62.9v35.6h10.2M181.5 62.9h-38.1v15.3h-10.1"/>
<circle cx="242.5" cy="57.8" r=".5"/>
</g>
<circle cx="168.8" cy="62.9" r=".5" fill="#008000"/>
<g fill="none" stroke="#008000" stroke-width=".21">
<path d="M133.3 68h10.1"/>
<circle cx="168.8" cy="62.9" r=".5"/>
</g>
<circle cx="143.4" cy="68" r=".5" fill="#008000"/>
<g fill="none" stroke="#008000" stroke-width=".21">
<path d="M166.3 65.5v35.5M181.5 65.5h-35.5v22.8h-12.7"/>
<circle cx="143.4" cy="68" r=".5"/>
</g>
<circle cx="166.3" cy="65.5" r=".5" fill="#008000"/>
<g fill="none" stroke="#008000" stroke-width=".21">
<path d="M204.4 75.6h22.8v38.1M166.3 101h12.7"/>
<circle cx="166.3" cy="65.5" r=".5"/>
</g>
<circle cx="206.9" cy="75.6" r=".5" fill="#008000"/>
<g fill="none" stroke="#008000" stroke-width=".21">
<path d="M209.5 60.4h30.4v2.5M219.6 60.4v35.5h-7.6M227.2 113.7h30.5"/>
<circle cx="206.9" cy="75.6" r=".5"/>
</g>
<circle cx="219.6" cy="60.4" r=".5" fill="#008000"/>
<g fill="none" stroke="#008000" stroke-width=".21">
<path d="M257.7 62.9h-17.8v66.1"/>
<circle cx="219.6" cy="60.4" r=".5"/>
</g>
<circle cx="240" cy="62.9" r=".5" fill="#008000"/>
<g fill="none" stroke="#008000" stroke-width=".21">
<path d="M209.5 62.9h27.9v10.2M222.2 62.9v35.6h-10.2"/>
<circle cx="240" cy="62.9" r=".5"/>
</g>
<circle cx="222.2" cy="62.9" r=".5" fill="#008000"/>
<g fill="none" stroke="#008000" stroke-width=".21">
<path d="M237.4 73.1h20.3M247.6 73.1v55.9"/>
<circle cx="222.2" cy="62.9" r=".5"/>
</g>
<circle cx="247.6" cy="73.1" r=".5" fill="#008000"/>
<g fill="none" stroke="#008000" stroke-width=".21">
<path d="M209.5 65.5h25.4v17.7h22.8M224.7 65.5v35.5h-12.7"/>
<circle cx="247.6" cy="73.1" r=".5"/>
</g>
<circle cx="224.7" cy="65.5" r=".5" fill="#008000"/>
<g fill="none" stroke="#008000" stroke-width=".21">
<path d="M209.5 52.8h25.4M212 52.8v35.5M209.5 68h22.8v25.4h25.4M209.5 70.5h20.3v33.1h27.9"/>
<circle cx="224.7" cy="65.5" r=".5"/>
</g>
<circle cx="212" cy="52.8" r=".5" fill="#008000"/>
<g fill="none" stroke="#008000" stroke-width=".21">
<path d="M257.7 32.4h-22.8v20.4M69.8 65.5h50.8v12.7h5M120.6 68h7.6M181.5 68h-33v30.5h-15.2M181.5 70.5h-30.5v38.1h-17.7"/>
<circle cx="212" cy="52.8" r=".5"/>
</g>
<circle cx="120.6" cy="68" r=".5" fill="#008000"/>
<g fill="none" stroke="#008000" stroke-width=".21">
<path d="M128.2 22.3h-50.7v33h-7.7M69.8 68h48.2v20.3h7.6M69.8 70.5h45.7v28h10.1M69.8 73.1h43.1v35.5h12.7"/>
<circle cx="120.6" cy="68" r=".5"/>
</g>
<g font-size="3.6" fill="#808080">
<text x="212" y="167">CERN-OHL-W V2</text>
<text x="270.4" y="187.3">04</text>
</g>
<g font-size="2.5" fill="#808080">
<text x="128.5" y="20.6">LB1-1</text>
<text x="129.4" y="18.4">LB10</text>
<text x="119.6" y="26.9">1N4148</text>
<text x="125.1" y="29.6">D1</text>
<text x="258.9" y="28.5">LB10</text>
<text x="128.5" y="33.2">LB1-2</text>
<text x="129.4" y="31.1">LB10</text>
<text x="258.1" y="30.7">LB2-1</text>
<text x="129.4" y="41.2">LB10</text>
<text x="258.1" y="40.8">LB2-2</text>
<text x="258.9" y="38.7">LB10</text>
<text x="128.5" y="43.4">LB1-3</text>
<text x="49.5" y="52.2">IC2</text>
<text x="119.6" y="49.7">1N4148</text>
<text x="125.1" y="52.5">D2</text>
<text x="129.4" y="53.9">LB10</text>
<text x="168.8" y="52.8">1</text>
<text x="187.9" y="52.3">J1</text>
<text x="200.5" y="52.3">J3</text>
<text x="258.1" y="51">LB2-3</text>
<text x="258.9" y="48.9">LB10</text>
<text x="128.5" y="56.1">LB1-4</text>
<text x="168.8" y="57.8">3</text>
<text x="168.8" y="55.3">2</text>
<text x="258.9" y="59">LB10</text>
<text x="39.4" y="65.5">Q</text>
<text x="119.6" y="62.4">1N4148</text>
<text x="125.1" y="65.2">D3</text>
<text x="258.1" y="61.1">LB2-4</text>
<text x="119.6" y="67.5">1N4148</text>
<text x="125.1" y="70.3">D4</text>
<text x="258.1" y="71.3">LB2-5</text>
<text x="258.9" y="69.2">LB10</text>
<text x="126" y="76.4">LB1-5</text>
<text x="126.8" y="74.3">LB10</text>
<text x="258.1" y="81.5">LB2-6</text>
<text x="258.9" y="79.3">LB10</text>
<text x="49.5" y="88.3">4017N</text>
<text x="126" y="86.5">LB1-6</text>
<text x="126.8" y="84.3">LB10</text>
<text x="183.6" y="85">RJ11</text>
<text x="201.8" y="85">RJ11</text>
<text x="258.9" y="89.4">LB10</text>
<text x="24.7" y="95.3">VCC</text>
<text x="126.8" y="94.5">LB10</text>
<text x="258.1" y="91.6">LB2-7</text>
<text x="36.8" y="98.5">GND</text>
<text x="126" y="96.7">LB1-7</text>
<text x="258.1" y="101.8">LB2-8</text>
<text x="258.9" y="99.6">LB10</text>
<text x="52.1" y="108">IC1</text>
<text x="126" y="106.9">LB1-8</text>
<text x="126.8" y="104.7">LB10</text>
<text x="186.5" y="106.1">J2</text>
<text x="201.8" y="106.1">J4</text>
<text x="25.1" y="109.9" transform="rotate(-90 25.1 109.9)">R1</text>
<text x="30" y="109.9" transform="rotate(-90 30 109.9)">10K</text>
<text x="39.4" y="111.2">DIS</text>
<text x="77.7" y="110.4">Q</text>
<text x="96.1" y="109.7">1K</text>
<text x="258.1" y="111.9">LB2-9</text>
<text x="258.9" y="109.7">LB10</text>
<text x="18.2" y="116.1">R2</text>
<text x="39.4" y="116.3">TR</text>
<text x="95.9" y="114.4">R4</text>
<text x="126" y="117">LB1-9</text>
<text x="126.8" y="114.8">LB10</text>
<text x="258.9" y="119.9">LB10</text>
<text x="22.9" y="120.1" transform="rotate(-90 22.9 120.1)">47K</text>
<text x="39.4" y="121.3">VCC</text>
<text x="75.5" y="120.7">VCC</text>
<text x="86.6" y="123.5">C3</text>
<text x="103.9" y="125.7" transform="rotate(-90 103.9 125.7)">LB1-10</text>
<text x="106" y="125.7" transform="rotate(-90 106 125.7)">LB10</text>
<text x="256.7" y="122.1">LB2-10</text>
<text x="25.1" y="130.2" transform="rotate(-90 25.1 130.2)">R3</text>
<text x="29.2" y="131.5">TR</text>
<text x="30" y="130.2" transform="rotate(-90 30 130.2)">10K</text>
<text x="39.4" y="131.5">TR</text>
<text x="86.6" y="128.5">0.1uF</text>
<text x="237.2" y="129" transform="rotate(-90 237.2 129)">1N4148</text>
<text x="239.4" y="129" transform="rotate(-90 239.4 129)">D8</text>
<text x="242" y="129" transform="rotate(-90 242 129)">D5</text>
<text x="244.5" y="129" transform="rotate(-90 244.5 129)">D6</text>
<text x="247.1" y="129" transform="rotate(-90 247.1 129)">D7</text>
<text x="249.9" y="129" transform="rotate(-90 249.9 129)">1N4148</text>
<text x="27.8" y="136.1">C1</text>
<text x="52.1" y="136.6">555</text>
<text x="74.9" y="136.6">GND</text>
<text x="27.8" y="141.2">10uF/16V</text>
<text x="97.8" y="139.1">GND</text>
<text x="255.2" y="141.6">COMMON</text>
<text x="24.1" y="146.7">GND</text>
<text x="37.4" y="165.7">SW1</text>
<text x="52.7" y="166.4">VCC</text>
<text x="108.5" y="163.8">VCC</text>
<text x="42.5" y="168.2">PB7-0</text>
<text x="109.1" y="177.8">IC2P</text>
<text x="119.5" y="179.3">0.1uF</text>
<text x="119.5" y="174.3">C2</text>
<text x="26.7" y="181.9" transform="rotate(-90 26.7 181.9)">BAT1</text>
<text x="28.8" y="189.8">GND</text>
<text x="107.9" y="189.8">GND</text>
</g>
<g font-size="2.1" fill="#808080">
<text x="129.2" y="21.9">1</text>
<text x="133.7" y="21.9">20</text>
<text x="129.2" y="34.6">2</text>
<text x="133.7" y="34.6">19</text>
<text x="258.7" y="32.1">1</text>
<text x="263.1" y="32.1">20</text>
<text x="129.2" y="44.8">3</text>
<text x="133.7" y="44.8">18</text>
<text x="258.7" y="42.3">2</text>
<text x="263.1" y="42.3">19</text>
<text x="182.5" y="52.4">1</text>
<text x="207.3" y="52.4">1</text>
<text x="258.7" y="52.4">3</text>
<text x="263.1" y="52.4">18</text>
<text x="59.6" y="58.6">Q1</text>
<text x="59.6" y="56.1">Q0</text>
<text x="67.1" y="57.5">2</text>
<text x="67.1" y="55">3</text>
<text x="129.2" y="57.5">4</text>
<text x="133.7" y="57.5">17</text>
<text x="182.5" y="55">2</text>
<text x="182.5" y="57.5">3</text>
<text x="207.3" y="55">2</text>
<text x="207.3" y="57.5">3</text>
<text x="59.6" y="61.1">Q2</text>
<text x="59.6" y="63.7">Q3</text>
<text x="67.1" y="60">4</text>
<text x="67.1" y="62.6">7</text>
<text x="67.1" y="65.1">10</text>
<text x="182.5" y="60">4</text>
<text x="182.5" y="62.6">5</text>
<text x="182.5" y="65.1">6</text>
<text x="207.3" y="60">4</text>
<text x="207.3" y="62.6">5</text>
<text x="207.3" y="65.1">6</text>
<text x="258.7" y="62.6">4</text>
<text x="263.1" y="62.6">17</text>
<text x="44.8" y="67.7">14</text>
<text x="51.8" y="68.8">CLK</text>
<text x="59.6" y="68.8">Q5</text>
<text x="59.6" y="71.3">Q6</text>
<text x="59.6" y="66.2">Q4</text>
<text x="67.1" y="67.7">1</text>
<text x="67.1" y="70.2">5</text>
<text x="182.5" y="67.7">7</text>
<text x="182.5" y="70.2">8</text>
<text x="207.3" y="67.7">7</text>
<text x="207.3" y="70.2">8</text>
<text x="44.8" y="77.8">13</text>
<text x="59.6" y="73.8">Q7</text>
<text x="59.6" y="76.4">Q8</text>
<text x="67.1" y="72.7">6</text>
<text x="67.1" y="75.3">9</text>
<text x="67.1" y="77.8">11</text>
<text x="126.7" y="77.8">5</text>
<text x="131.1" y="77.8">16</text>
<text x="258.7" y="72.7">5</text>
<text x="263.1" y="72.7">16</text>
<text x="44.8" y="82.9">15</text>
<text x="51.8" y="78.9">ENA</text>
<text x="59.6" y="78.9">Q9</text>
<text x="67.1" y="82.9">12</text>
<text x="258.7" y="82.9">6</text>
<text x="263.1" y="82.9">15</text>
<text x="51.8" y="84">RES</text>
<text x="59.3" y="84">CO</text>
<text x="126.7" y="88">6</text>
<text x="131.1" y="88">15</text>
<text x="180.5" y="88">1</text>
<text x="209.3" y="88">1</text>
<text x="180.5" y="90.5">2</text>
<text x="180.5" y="93.1">3</text>
<text x="180.5" y="95.6">4</text>
<text x="209.3" y="90.5">2</text>
<text x="209.3" y="93.1">3</text>
<text x="209.3" y="95.6">4</text>
<text x="258.7" y="93.1">7</text>
<text x="263.1" y="93.1">14</text>
<text x="126.7" y="98.1">7</text>
<text x="131.1" y="98.1">14</text>
<text x="180.5" y="98.1">5</text>
<text x="180.5" y="100.7">6</text>
<text x="209.3" y="98.1">5</text>
<text x="209.3" y="100.7">6</text>
<text x="258.7" y="103.2">8</text>
<text x="263.1" y="103.2">13</text>
<text x="26.3" y="113.4" transform="rotate(-90 26.3 113.4)">E</text>
<text x="48.5" y="110.8">7</text>
<text x="54.4" y="111.9">DISCH</text>
<text x="63.2" y="111.9">OUT</text>
<text x="72.1" y="110.8">3</text>
<text x="126.7" y="108.3">8</text>
<text x="131.1" y="108.3">13</text>
<text x="258.7" y="113.4">9</text>
<text x="263.1" y="113.4">12</text>
<text x="29.5" y="115.9">S</text>
<text x="48.5" y="115.9">6</text>
<text x="54.4" y="117">TRSH</text>
<text x="126.7" y="118.4">9</text>
<text x="131.1" y="118.4">12</text>
<text x="26.3" y="120.6" transform="rotate(-90 26.3 120.6)">A</text>
<text x="48.5" y="120.9">4</text>
<text x="48.5" y="126">5</text>
<text x="54.4" y="122.1">RESET</text>
<text x="72.1" y="126">8</text>
<text x="99.9" y="120.9" transform="rotate(-90 99.9 120.9)">10</text>
<text x="257.5" y="123.5">10</text>
<text x="263.1" y="123.5">11</text>
<text x="48.5" y="131.1">2</text>
<text x="54.4" y="127.2">CV</text>
<text x="64.8" y="127.2">V+</text>
<text x="72.1" y="131.1">1</text>
<text x="99.9" y="126.4" transform="rotate(-90 99.9 126.4)">11</text>
<text x="54.4" y="132.3">TRIG</text>
<text x="62.8" y="132.3">GND</text>
<text x="42.2" y="171.7">NC1</text>
<text x="110.1" y="172.3" transform="rotate(-90 110.1 172.3)">16</text>
<text x="33.8" y="174.3">C1</text>
<text x="42.2" y="176.8">NO1</text>
<text x="110.1" y="183.2" transform="rotate(-90 110.1 183.2)">8</text>
</g>
<text font-size="1.8" fill="#800000" x="26.1" y="136.2" transform="rotate(-90 26.1 136.2)">+</text>
<g font-size="1.8" fill="#808080">
<text x="112.4" y="174.6" transform="rotate(-90 112.4 174.6)">VDD</text>
<text x="112.4" y="183" transform="rotate(-90 112.4 183)">VSS</text>
</g>
</svg>
